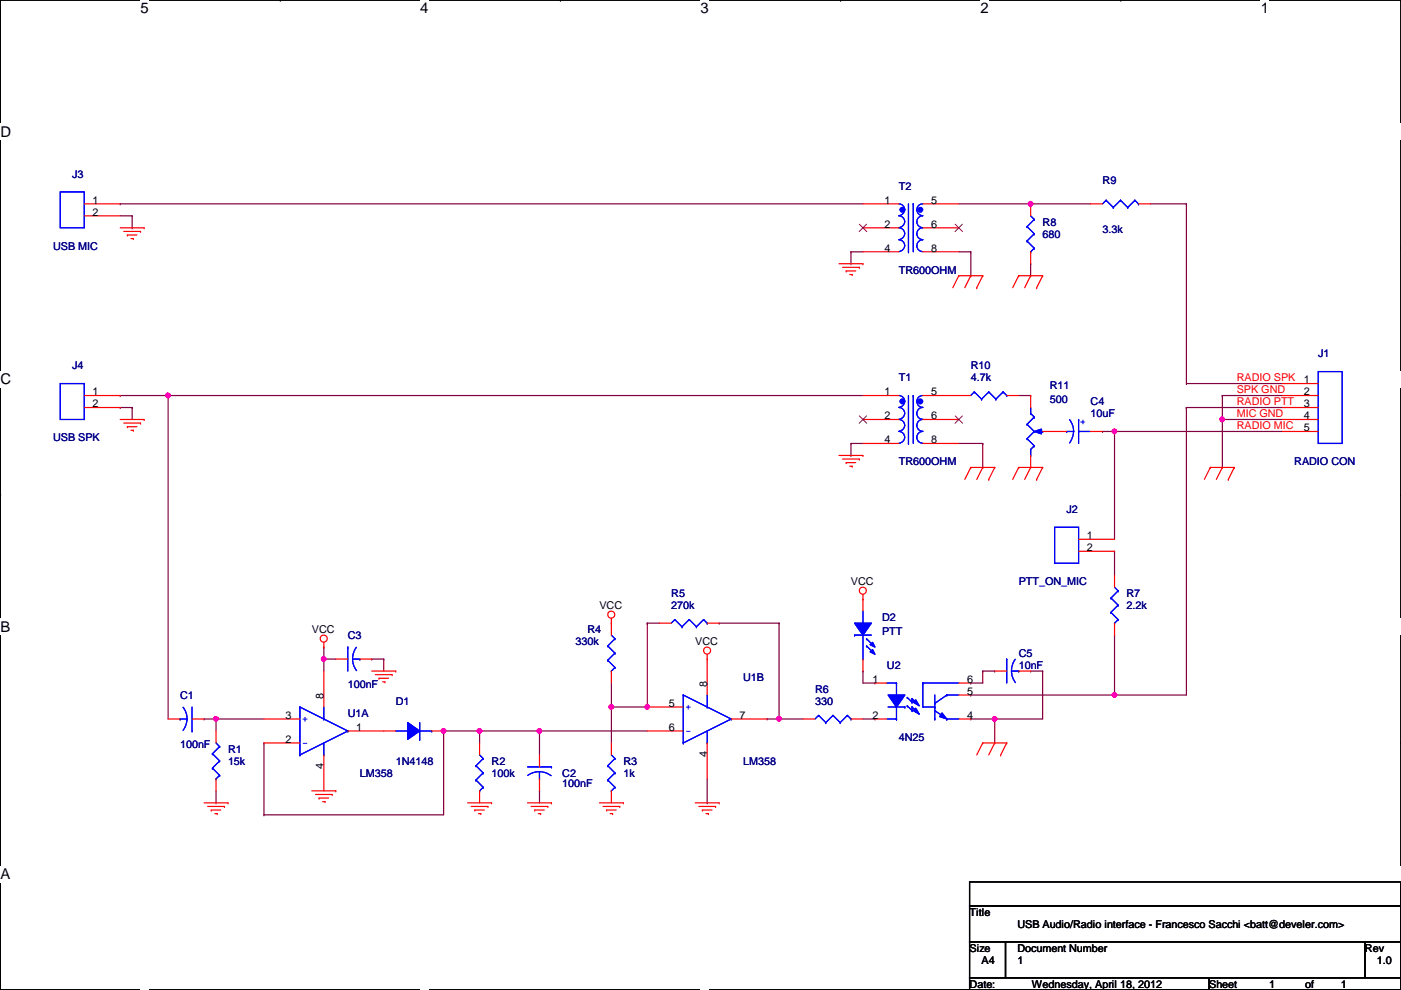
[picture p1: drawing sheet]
<svg xmlns="http://www.w3.org/2000/svg" width="297mm" height="210mm" viewBox="0 0 297 210" stroke-linecap="round" stroke-linejoin="round" font-family="sans-serif">
<path d="M.1 0h296.9v209.8h-296.9z" fill="none" stroke="#000" stroke-width=".25"/>
<g fill="#fff">
<path d="M29.8 0h1.7v3.5h-1.7z"/>
<path d="M29.8 209.8l1.7 .1z"/>
</g>
<path d="M59.4 0h.1M59.4 209.8h.1" fill="none" stroke="#000" stroke-width=".25"/>
<g fill="#fff">
<path d="M89.1 0h1.7v3.5h-1.7z"/>
<path d="M89.1 209.8l1.7 .1z"/>
</g>
<path d="M118.8 0h.1M118.8 209.8h.1" fill="none" stroke="#000" stroke-width=".25"/>
<g fill="#fff">
<path d="M148.5 0h1.7v3.5h-1.7z"/>
<path d="M148.5 209.8l1.7 .1z"/>
</g>
<path d="M178.2 0h.1M178.2 209.8h.1" fill="none" stroke="#000" stroke-width=".25"/>
<g fill="#fff">
<path d="M207.9 0h1.7v3.5h-1.7z"/>
<path d="M207.9 209.8l1.7 .1z"/>
</g>
<path d="M237.6 0h.1M237.6 209.8h.1" fill="none" stroke="#000" stroke-width=".25"/>
<g fill="#fff">
<path d="M267.3 0h1.7v3.5h-1.7z"/>
<path d="M267.3 209.8l1.7 .1z"/>
<path d="M.1 26.2h2.2v3.5h-2.2z"/>
<path d="M297 26.2l.1 3.5z"/>
<path d="M.1 78.7h2.2v3.5h-2.2z"/>
<path d="M297 78.7l.1 3.5z"/>
</g>
<path d="M.1 52.5h.1M297 52.5h.1" fill="none" stroke="#000" stroke-width=".25"/>
<g fill="#fff">
<path d="M.1 131.1h2.1v3.5h-2.1z"/>
<path d="M297 131.1l.1 3.5z"/>
</g>
<path d="M.1 104.9h.1M297 104.9h.1" fill="none" stroke="#000" stroke-width=".25"/>
<path d="M.1 104.9h.1M297 104.9h.1" fill="none" stroke="#000" stroke-width=".21"/>
<g fill="#fff">
<path d="M.1 183.6h2.1v3.5h-2.1z"/>
<path d="M297 183.6l.1 3.5z"/>
</g>
<path d="M.1 157.4h.1M297 157.4h.1" fill="none" stroke="#000" stroke-width=".25"/>
<path d="M56 157.5h.1M56 157.5v15.3M94.1 155h.1M94.1 155v17.8h-38.1M56 172.8h.1" fill="none" stroke="#800040" stroke-width=".25"/>
<circle cx="94" cy="155" r=".49" fill="#f0f"/>
<circle cx="94" cy="155" r=".49" fill="none" stroke="#f0f" stroke-width=".25"/>
<path d="M45.8 152.4h.1M45.8 152.4h10.2" fill="none" stroke="#800040" stroke-width=".25"/>
<circle cx="45.8" cy="152.4" r=".49" fill="#f0f"/>
<circle cx="45.8" cy="152.4" r=".49" fill="none" stroke="#f0f" stroke-width=".25"/>
<path d="M45.8 152.4h.1M45.8 152.4v2.6M94.1 155h.1M94.1 155h7.6M101.7 155h.1M101.7 155v2.5M114.4 155h.1M114.4 155h22.8M114.4 155v5.1" fill="none" stroke="#800040" stroke-width=".25"/>
<circle cx="114.4" cy="155" r=".49" fill="#f0f"/>
<circle cx="114.4" cy="155" r=".49" fill="none" stroke="#f0f" stroke-width=".25"/>
<path d="M129.6 149.9h.1M129.6 149.9v7.6M114.4 167.7h.1M114.4 167.7v2.5" fill="none" stroke="#800040" stroke-width=".25"/>
<circle cx="129.6" cy="149.9" r=".49" fill="#f0f"/>
<circle cx="129.6" cy="149.9" r=".49" fill="none" stroke="#f0f" stroke-width=".25"/>
<path d="M137.2 132.1h.1M137.2 132.1h2.6M137.2 132.1v17.8" fill="none" stroke="#800040" stroke-width=".25"/>
<circle cx="137.2" cy="149.9" r=".49" fill="#f0f"/>
<circle cx="137.2" cy="149.9" r=".49" fill="none" stroke="#f0f" stroke-width=".25"/>
<path d="M152.5 132.1h.1M152.5 132.1h12.7M165.2 132.1h.1M165.2 132.1v20.3" fill="none" stroke="#800040" stroke-width=".25"/>
<circle cx="165.2" cy="152.4" r=".49" fill="#f0f"/>
<circle cx="165.2" cy="152.4" r=".49" fill="none" stroke="#f0f" stroke-width=".25"/>
<path d="M68.7 139.7h.1M68.7 139.7v2.6M165.2 152.4h.1M165.2 152.4h5.1" fill="none" stroke="#800040" stroke-width=".25"/>
<circle cx="68.6" cy="139.7" r=".49" fill="#f0f"/>
<circle cx="68.6" cy="139.7" r=".49" fill="none" stroke="#f0f" stroke-width=".25"/>
<g fill="none" stroke="#800040" stroke-width=".25">
<path d="M68.7 139.7h.1M68.7 137.2h.1M68.7 139.7h2.5M68.7 137.2v2.5M78.8 139.7h.1M78.8 139.7h2.6M81.4 139.7h.1M81.4 139.7v2.6M43.3 152.4h.1M43.3 152.4h2.5M101.7 155h.1M101.7 155h12.7"/>
<path d="M162.6 152.4h.1M162.6 152.4h2.6M183 142.3h.1M183 142.3v2.5h2.5M185.5 144.8h.1"/>
</g>
<circle cx="101.7" cy="155" r=".49" fill="#f0f"/>
<circle cx="101.7" cy="155" r=".49" fill="none" stroke="#f0f" stroke-width=".25"/>
<g fill="none" stroke="#800040" stroke-width=".25">
<path d="M203.3 94h5.1M208.4 94h.1M208.4 99.1h.1M208.4 94v5.1M129.6 149.9h.1M129.6 149.9h7.6M129.6 144.8v5.1M137.2 149.9h.1M205.8 152.4h.1M205.8 152.4h5.1M210.9 152.4h.1M210.9 152.4v5.1"/>
<path d="M45.8 170.2h.1M45.8 167.7v2.5M149.9 170.2h.1M149.9 165.1v5.1"/>
</g>
<circle cx="210.9" cy="152.4" r=".49" fill="#f0f"/>
<circle cx="210.9" cy="152.4" r=".49" fill="none" stroke="#f0f" stroke-width=".25"/>
<path d="M259.2 83.9h.1M259.2 88.9h.1M259.2 83.9h12.7M259.2 83.9v5M259.2 88.9h12.7M236.3 134.7h.1M236.3 134.7v12.7" fill="none" stroke="#800040" stroke-width=".25"/>
<circle cx="259.1" cy="88.9" r=".49" fill="#f0f"/>
<circle cx="259.1" cy="88.9" r=".49" fill="none" stroke="#f0f" stroke-width=".25"/>
<path d="M236.3 91.5h.1M236.3 91.5v22.8M251.5 86.4h.1M251.5 86.4v61M251.5 86.4h20.4M259.2 88.9h.1M259.2 88.9v10.2M236.3 116.9h.1M236.3 116.9v5.1" fill="none" stroke="#800040" stroke-width=".25"/>
<circle cx="236.3" cy="91.5" r=".49" fill="#f0f"/>
<circle cx="236.3" cy="91.5" r=".49" fill="none" stroke="#f0f" stroke-width=".25"/>
<path d="M233.8 91.5h.1M233.8 91.5h38.1M236.3 91.5h.1M236.3 147.4h.1M236.3 147.4h15.2" fill="none" stroke="#800040" stroke-width=".25"/>
<circle cx="236.3" cy="147.3" r=".49" fill="#f0f"/>
<circle cx="236.3" cy="147.3" r=".49" fill="none" stroke="#f0f" stroke-width=".25"/>
<path d="M25.5 86.4h.1M25.5 86.4h2.5M28 86.4h.1M28 86.4v2.5M35.6 83.9h.1M35.6 83.9h147.4M35.6 83.9v68.5" fill="none" stroke="#800040" stroke-width=".25"/>
<circle cx="35.6" cy="83.8" r=".49" fill="#f0f"/>
<circle cx="35.6" cy="83.8" r=".49" fill="none" stroke="#f0f" stroke-width=".25"/>
<g fill="none" stroke="#800040" stroke-width=".25">
<path d="M25.5 43.2h.1M25.5 43.2h157.5M25.5 45.8h2.5M28 48.3h.1M28 45.8h.1M28 45.8v2.5M180.4 55.9h.1M180.4 53.4h.1M180.4 53.4v2.5M180.4 53.4h2.6M203.3 43.2h15.2M218.5 43.2h.1"/>
<path d="M25.5 83.9h.1M25.5 83.9h10.1M180.4 94h.1M180.4 96.6h.1M180.4 94h2.6M180.4 94v2.6"/>
</g>
<circle cx="218.5" cy="43.2" r=".49" fill="#f0f"/>
<circle cx="218.5" cy="43.2" r=".49" fill="none" stroke="#f0f" stroke-width=".25"/>
<g fill="none" stroke="#800040" stroke-width=".25">
<path d="M203.3 53.4h2.5M205.8 58.5h.1M205.8 53.4h.1M205.8 53.4v5.1M218.5 43.2h.1M218.5 55.9h.1M218.5 43.2h12.7M218.5 55.9v2.6M243.9 43.2h7.6M251.5 43.2h.1M251.5 43.2v38.1M216 83.9h2.5"/>
<path d="M218.5 83.9h.1M251.5 81.3h.1M251.5 81.3h20.4M183 152.4h2.5M185.5 152.4h.1M205.8 147.4h.1M205.8 144.8h.1M205.8 147.4h30.5M208.4 142.3h.1M208.4 142.3h2.5M208.4 142.3v2.5h-2.6M210.9 152.4h.1"/>
<path d="M210.9 142.3h.1M218.5 142.3h.1M218.5 142.3h2.6M221.1 142.3h.1M221.1 142.3v10.1h-10.2"/>
</g>
<g fill="none" stroke="#f00" stroke-width=".25">
<path d="M25.5 48.3h5.1M26.2 49.1h3.6M27 49.8h.1M27 49.8h2M27.8 50.6h.5M28.3 50.6h.1M29.8 49.1h.1M30.6 48.3h.1M177.9 55.9h5.1M178.6 56.7h3.6M179.4 57.4h.1M179.4 57.4h2"/>
<path d="M180.2 58.2h.5M180.7 58.2h.1M182.2 56.7h.1M183 55.9h.1M203.3 58.5h.1M203.3 58.5h5.1M203.3 58.5l-1.3 2.5M205.8 58.5h.1M205.8 58.5l-1.2 2.5M208.4 58.5h.1M208.4 58.5l-1.3 2.5M216 58.5h.1"/>
<path d="M216 58.5l-1.3 2.5M216 58.5h5.1M218.5 58.5h.1M218.5 58.5l-1.2 2.5M218.5 43.2v2.6M218.5 53.4v2.5M221.1 58.5h.1M221.1 58.5l-1.3 2.5M207.1 61h.1M219.8 61h.1M25.5 88.9h5.1M26.2 89.7h3.6"/>
<path d="M27 90.5h.1M27 90.5h2M27.8 91.2h.5M28.3 91.2h.1M29.8 89.7h.1M30.6 88.9h.1M177.9 96.6h5.1M178.6 97.3h3.6M179.4 98.1h.1M179.4 98.1h2M180.2 98.8h.5M180.7 98.8h.1"/>
<path d="M182.2 97.3h.1M183 96.6h.1M205.8 99.1h.1M205.8 99.1l-1.2 2.5M205.8 99.1h5.1M208.4 99.1h.1M208.4 99.1l-1.3 2.5M210.9 99.1h.1M210.9 99.1l-1.3 2.5M216 99.1h.1M216 99.1h5.1M216 99.1l-1.3 2.5"/>
<path d="M218.5 99.1h.1M218.5 99.1l-1.2 2.5M221.1 99.1h.1M221.1 99.1l-1.3 2.5M256.6 99.1h.1M256.6 99.1h5.1M256.6 99.1l-1.2 2.5M259.2 99.1h.1M259.2 99.1l-1.3 2.5M261.7 99.1h.1M261.7 99.1l-1.3 2.5M271.9 88.9h7.6"/>
<path d="M271.9 81.3h7.6M271.9 83.9h7.6M271.9 86.4h7.6M271.9 91.5h7.6M209.6 101.6h.1M219.8 101.6h.1M260.4 101.6h.1M68.7 137.2h.1M68.7 136.2v1M129.6 132.1h.1M129.6 131.1v1M149.9 139.7h.1"/>
<path d="M149.9 138.7v1M183 127h.1M183 126v1M78.8 142.3h5.1M79.6 143h3.5M80.3 143.8h.1M80.3 143.8h2.1M81.1 144.6h.5M81.6 144.6h.1M83.1 143h.1M83.9 142.3h.1M208.4 157.5h.1"/>
<path d="M208.4 157.5l-1.3 2.6M208.4 157.5h5M210.9 157.5h.1M210.9 157.5l-1.3 2.6M213.4 157.5h.1M213.4 157.5l-1.2 2.6M43.3 170.2h5M44 171h3.6M44.8 171.7h.1M44.8 171.7h2M45.5 172.5h.6M46.1 172.5h.1"/>
<path d="M47.6 171h.1M48.3 170.2h.1M66.1 167.7h5.1M66.9 168.4h3.5M67.6 169.2h.1M67.6 169.2h2.1M68.4 170h.5M68.9 170h.1M70.4 168.4h.1M71.2 167.7h.1M99.1 170.2h5.1M99.9 171h3.6"/>
<path d="M100.7 171.7h.1M100.7 171.7h2M101.4 172.5h.5M101.9 172.5h.1M103.5 171h.1M104.2 170.2h.1M111.8 170.2h5.1M112.6 171h3.6M113.4 171.7h.1M113.4 171.7h2M114.1 172.5h.5M114.6 172.5h.1"/>
<path d="M116.2 171h.1M116.9 170.2h.1M127.1 170.2h5.1M127.8 171h3.6M128.6 171.7h.1M128.6 171.7h2M129.4 172.5h.5M129.9 172.5h.1M131.4 171h.1M132.2 170.2h.1M147.4 170.2h5.1M148.2 171h3.5"/>
<path d="M148.9 171.7h.1M148.9 171.7h2.1M149.7 172.5h.5M150.2 172.5h.1M151.7 171h.1M152.5 170.2h.1M212.2 160.1h.1"/>
<circle cx="68.6" cy="135.4" r=".75"/>
<circle cx="129.6" cy="130.3" r=".75"/>
<circle cx="149.9" cy="137.9" r=".75"/>
<circle cx="182.9" cy="125.2" r=".75"/>
</g>
<path d="M205.6 187h91.4v5.1h-91.4zM205.6 192.1h91.4v7.6h-91.4zM205.6 199.7h7.6v7.6h-7.6zM213.2 199.7h76.2v7.6h-76.2zM289.4 199.7h7.6v7.6h-7.6zM205.6 207.3h50.8v2.5h-50.8zM256.4 207.3h40.6v2.5h-40.6z" fill="none" stroke="#000" stroke-width=".25"/>
<g fill="none" stroke="#00f" stroke-width=".25">
<path d="M217.8 48h.1M217.8 51.1h.1M217.8 48l1.5 1.6M217.8 51.1l1.5 1.5M218.5 53.4h.1M218.5 45.8l.8 .7M219.3 46.5h.1M219.3 49.6h.1M219.3 52.6h.1M219.3 46.5l-1.5 1.5M219.3 49.6l-1.5 1.5M219.3 52.6l-.8 .8"/>
<path d="M279.5 78.8h5.1v15.2h-5.1z"/>
</g>
<path d="M219.3 91.5l1.5-.5v1z" fill="#00f"/>
<g fill="none" stroke="#00f" stroke-width=".25">
<path d="M217.8 90h.1M217.8 93h.1M217.8 90l1.5 1.5M217.8 93l1.5 1.5M218.5 87.7h.1M218.5 95.3h.1M218.5 96.6h.1M218.5 86.4v1.3M218.5 95.3v1.3M218.5 87.7l.8 .7M219.3 91.5l1.5-.5v1zM219.3 88.4h.1"/>
<path d="M219.3 91.5h.1M219.3 94.5h.1M219.3 88.4l-1.5 1.6M219.3 91.5l-1.5 1.5M219.3 94.5l-.8 .8M220.6 91.5h.5M221.1 91.5h.1"/>
</g>
<path d="M219.3 91.5l1.5-.5v1z" fill="#00f"/>
<g fill="none" stroke="#00f" stroke-width=".25">
<path d="M190.6 83.9a1.25 1.25 0 0 1 1.2 1.2 1.25 1.25 0 0 1-1.2 1.3M190.6 86.4a1.25 1.25 0 0 1 1.2 1.3 1.25 1.25 0 0 1-1.2 1.2M190.6 88.9a1.25 1.25 0 0 1 1.2 1.3 1.25 1.25 0 0 1-1.2 1.2M190.6 91.5a1.25 1.25 0 0 1 1.2 1.2 1.25 1.25 0 0 1-1.2 1.3M192.6 94h.1M192.6 83.9v10.1M193.6 83.9h.1M193.6 83.9v10.1M195.7 83.9a1.25 1.25 0 0 0-1.3 1.2 1.25 1.25 0 0 0 1.3 1.3M195.7 86.4a1.25 1.25 0 0 0-1.3 1.3 1.25 1.25 0 0 0 1.3 1.2M195.7 88.9a1.25 1.25 0 0 0-1.3 1.3 1.25 1.25 0 0 0 1.3 1.2M195.7 91.5a1.25 1.25 0 0 0-1.3 1.2 1.25 1.25 0 0 0 1.3 1.3"/>
<path d="M217.8 90h.1M217.8 93h.1M217.8 90l1.5 1.5M217.8 93l1.5 1.5M218.5 87.7h.1M218.5 95.3h.1M218.5 96.6h.1M218.5 86.4v1.3M218.5 95.3v1.3M218.5 87.7l.8 .7M219.3 91.5l1.5-.5v1zM219.3 88.4h.1"/>
<path d="M219.3 91.5h.1M219.3 94.5h.1M219.3 88.4l-1.5 1.6M219.3 91.5l-1.5 1.5M219.3 94.5l-.8 .8M220.6 91.5h.5M221.1 91.5h.1M100.9 162.3h.1M100.9 165.4h.1M100.9 162.3l1.5 1.6M100.9 165.4l1.5 1.5M101.7 167.7h.1"/>
<path d="M101.7 160.1l.7 .7M102.4 160.8h.1M102.4 163.9h.1M102.4 166.9h.1M102.4 160.8l-1.5 1.5M102.4 163.9l-1.5 1.5M102.4 166.9l-.7 .8"/>
</g>
<path d="M218.5 83.9v2.5M218.5 96.6v2.5M221.1 91.5h2.5M101.7 157.5v2.6M101.7 167.7v2.5" fill="none" stroke="#f00" stroke-width=".25"/>
<circle cx="191.3" cy="85.1" r=".49" fill="#00f"/>
<circle cx="191.3" cy="85.1" r=".49" fill="none" stroke="#00f" stroke-width=".25"/>
<circle cx="195.1" cy="85.1" r=".49" fill="#00f"/>
<g fill="none" stroke="#00f" stroke-width=".25">
<path d="M190.6 83.9a1.25 1.25 0 0 1 1.2 1.2 1.25 1.25 0 0 1-1.2 1.3M190.6 86.4a1.25 1.25 0 0 1 1.2 1.3 1.25 1.25 0 0 1-1.2 1.2M190.6 88.9a1.25 1.25 0 0 1 1.2 1.3 1.25 1.25 0 0 1-1.2 1.2M190.6 91.5a1.25 1.25 0 0 1 1.2 1.2 1.25 1.25 0 0 1-1.2 1.3M192.6 94h.1M192.6 83.9v10.1M193.6 83.9h.1M193.6 83.9v10.1M195.7 83.9a1.25 1.25 0 0 0-1.3 1.2 1.25 1.25 0 0 0 1.3 1.3M195.7 86.4a1.25 1.25 0 0 0-1.3 1.3 1.25 1.25 0 0 0 1.3 1.2M195.7 88.9a1.25 1.25 0 0 0-1.3 1.3 1.25 1.25 0 0 0 1.3 1.2M195.7 91.5a1.25 1.25 0 0 0-1.3 1.2 1.25 1.25 0 0 0 1.3 1.3"/>
<circle cx="195.1" cy="85.1" r=".49"/>
</g>
<circle cx="191.3" cy="85.1" r=".49" fill="#00f"/>
<circle cx="191.3" cy="85.1" r=".49" fill="none" stroke="#00f" stroke-width=".25"/>
<circle cx="195.1" cy="85.1" r=".49" fill="#00f"/>
<g fill="none" stroke="#00f" stroke-width=".25">
<path d="M12.8 40.7h5.1v7.6h-5.1zM190.6 43.2a1.25 1.25 0 0 1 1.2 1.3 1.25 1.25 0 0 1-1.2 1.2 1.27 1.27 0 0 1 1.2 1.3 1.27 1.27 0 0 1-1.2 1.3M190.6 48.3a1.25 1.25 0 0 1 1.2 1.3 1.25 1.25 0 0 1-1.2 1.2M190.6 50.8a1.25 1.25 0 0 1 1.2 1.3 1.25 1.25 0 0 1-1.2 1.2M192.6 53.4h.1M192.6 43.2v10.2M193.6 43.2h.1M193.6 43.2v10.2M195.7 43.2a1.25 1.25 0 0 0-1.3 1.3 1.25 1.25 0 0 0 1.3 1.2 1.27 1.27 0 0 0-1.3 1.3 1.27 1.27 0 0 0 1.3 1.3M195.7 48.3a1.25 1.25 0 0 0-1.3 1.3 1.25 1.25 0 0 0 1.3 1.2M195.7 50.8a1.25 1.25 0 0 0-1.3 1.3 1.25 1.25 0 0 0 1.3 1.2M234.5 42.5h.1"/>
<path d="M234.5 42.5l-.7 .7M234.5 42.5l1.5 1.5M236 44h.1M237.6 42.5h.1M237.6 42.5l-1.6 1.5M237.6 42.5l1.5 1.5M239.1 44h.1M240.6 42.5h.1M240.6 42.5l-1.5 1.5M240.6 42.5l.8 .7M241.4 43.2h.1M143.1 131.4h.1"/>
<path d="M143.1 131.4l-.8 .7M143.1 131.4l1.5 1.5M144.6 132.9h.1M146.1 131.4h.1M146.1 131.4l-1.5 1.5M146.1 131.4l1.6 1.5M147.7 132.9h.1M149.2 131.4h.1M149.2 131.4l-1.5 1.5M149.2 131.4l.7 .7M149.9 132.1h.1M213.4 139.7h.1"/>
<path d="M213.4 139.7v5.1M215.3 139.8l-.6 .9-.2 1.6M144.9 157.5h.1M144.9 147.4h.1M144.9 147.4l10.1 5M144.9 147.4v10.1M149.9 149.9h.1M149.9 157.5h.1M149.9 147.4v2.5M149.9 155v2.5M155 152.4h.1M155 152.4l-10.1 5.1"/>
<path d="M173.6 151.7h.1M173.6 151.7l-.8 .7M173.6 151.7l1.5 1.5M175.1 153.2h.1M176.6 151.7h.1M176.6 151.7l-1.5 1.5M176.6 151.7l1.5 1.5M178.1 153.2h.1M179.7 151.7h.1M179.7 151.7l-1.6 1.5M179.7 151.7l.7 .7M180.4 152.4h.1"/>
<path d="M214.5 142.3l.1 1 .7 1.4M214.5 142.3h1.5M216 142.3h.1M111.8 162.6h5.1M114.4 165.1h.1M114.4 163.6l1 .2 1.4 .7M114.4 163.6l-1.6 .3-.9 .5M114.4 163.6v1.5M116.9 162.6h.1M128.9 162.3h.1M128.9 165.4h.1M128.9 162.3l1.5 1.6"/>
<path d="M128.9 165.4l1.5 1.5M129.6 167.7h.1M129.6 160.1l.8 .7M130.4 160.8h.1M130.4 163.9h.1M130.4 166.9h.1M130.4 160.8l-1.5 1.5M130.4 163.9l-1.5 1.5M130.4 166.9l-.8 .8"/>
<circle cx="195.1" cy="85.1" r=".49"/>
</g>
<g fill="none" stroke="#f00" stroke-width=".25">
<path d="M17.9 43.2h7.6M17.9 45.8h7.6M231.2 43.2h2.6M241.4 43.2h2.5M183 83.9h7.6M183 88.9h7.6M183 94h7.6M195.7 83.9h7.6M195.7 88.9h7.6M195.7 94h7.6M139.8 132.1h2.5M149.9 132.1h2.6"/>
<path d="M149.9 139.7v7.7M129.6 157.5v2.6M137.2 149.9h7.7M137.2 155h7.7M149.9 157.5v7.6M155 152.4h7.6M170.3 152.4h2.5M180.4 152.4h2.6M210.9 142.3h2.5M216 142.3h2.5M114.4 160.1v2.5M114.4 165.1v2.6"/>
<path d="M129.6 167.7v2.5"/>
</g>
<path d="M182.2 88.2l1.6 1.5M183.7 88.2l-1.5 1.5M202.5 88.2l1.6 1.5M204 88.2l-1.5 1.5" fill="none" stroke="#804000" stroke-width=".21"/>
<circle cx="191.3" cy="44.5" r=".49" fill="#00f"/>
<circle cx="191.3" cy="44.5" r=".49" fill="none" stroke="#00f" stroke-width=".25"/>
<circle cx="195.1" cy="44.5" r=".49" fill="#00f"/>
<g fill="none" stroke="#00f" stroke-width=".25">
<path d="M190.6 43.2a1.25 1.25 0 0 1 1.2 1.3 1.25 1.25 0 0 1-1.2 1.2 1.27 1.27 0 0 1 1.2 1.3 1.27 1.27 0 0 1-1.2 1.3M190.6 48.3a1.25 1.25 0 0 1 1.2 1.3 1.25 1.25 0 0 1-1.2 1.2M190.6 50.8a1.25 1.25 0 0 1 1.2 1.3 1.25 1.25 0 0 1-1.2 1.2M192.6 53.4h.1M192.6 43.2v10.2M193.6 43.2h.1M193.6 43.2v10.2M195.7 43.2a1.25 1.25 0 0 0-1.3 1.3 1.25 1.25 0 0 0 1.3 1.2 1.27 1.27 0 0 0-1.3 1.3 1.27 1.27 0 0 0 1.3 1.3M195.7 48.3a1.25 1.25 0 0 0-1.3 1.3 1.25 1.25 0 0 0 1.3 1.2M195.7 50.8a1.25 1.25 0 0 0-1.3 1.3 1.25 1.25 0 0 0 1.3 1.2"/>
<circle cx="195.1" cy="44.5" r=".49"/>
</g>
<circle cx="191.3" cy="44.5" r=".49" fill="#00f"/>
<circle cx="191.3" cy="44.5" r=".49" fill="none" stroke="#00f" stroke-width=".25"/>
<circle cx="195.1" cy="44.5" r=".49" fill="#00f"/>
<g fill="none" stroke="#00f" stroke-width=".25">
<path d="M223.6 111.8h5.1v7.6h-5.1zM73.7 137.2h.1M73.7 137.2v5.1M74.8 139.7l.1 1.1 .7 1.4M74.8 139.7h1.5M75.6 137.2l-.6 1-.2 1.5M76.3 139.7h.1M38.2 152.4h.1M38.2 152.4h1.5M38.8 149.9l.7 1.5 .2 1-.2 1.1-.7 1.4M40.7 155h.1M40.7 149.9v5.1"/>
<path d="M45 159.8h.1M45 159.8l1.6 1.5M45.8 157.5l.8 .8M46.6 158.3h.1M46.6 158.3l-1.6 1.5M63.6 149.9h.1M63.6 149.9l10.1 5.1M63.6 149.9v10.2M68.7 152.4h.1M68.7 149.9v2.5M68.7 157.5v2.6M73.7 155h.1"/>
<path d="M73.7 155l-10.1 5.1M83.9 155h2.5M86.4 155h.1M89 156.8h.1M89 153.2v3.6M89 155h2.5M91.5 155h.1M45 162.9h.1M45 162.9l1.6 1.5M45.8 165.1h.1M46.6 161.3h.1M46.6 164.4h.1"/>
<path d="M46.6 161.3l-1.6 1.6M46.6 164.4l-.8 .7M63.6 160.1h.1M68.7 160.1h.1"/>
<circle cx="195.1" cy="44.5" r=".49"/>
</g>
<g fill="none" stroke="#f00" stroke-width=".25">
<path d="M183 43.2h7.6M183 48.3h7.6M183 53.4h7.6M195.7 43.2h7.6M195.7 48.3h7.6M195.7 53.4h7.6M228.7 114.3h7.6M228.7 116.9h7.6M71.2 139.7h2.5M76.3 139.7h2.5M35.6 152.4h2.6M40.7 152.4h2.6"/>
<path d="M45.8 155v2.5M56 152.4h7.6M56 157.5h7.6M68.7 142.3v7.6M73.7 155h7.7M45.8 165.1v2.6M68.7 160.1v7.6"/>
</g>
<path d="M182.2 47.5l1.6 1.6M183.7 47.5l-1.5 1.6M202.5 47.5l1.6 1.6M204 47.5l-1.5 1.6" fill="none" stroke="#804000" stroke-width=".21"/>
<path d="M86.4 153.2l2.6 1.8-2.6 1.8z" fill-rule="evenodd" fill="#00f"/>
<path d="M83.9 155h2.5M86.4 153.2l2.6 1.8-2.6 1.8zM86.4 155h.1M89 156.8h.1M89 153.2v3.6M89 155h2.5M91.5 155h.1" fill="none" stroke="#00f" stroke-width=".25"/>
<path d="M86.4 153.2l2.6 1.8-2.6 1.8z" fill-rule="evenodd" fill="#00f"/>
<g fill="none" stroke="#00f" stroke-width=".25">
<path d="M181.2 134.7h.1M181.2 134.7h3.5M183 132.1h.1M183 139.7h.1M183 129.6v2.5M183 134.7v5M235.5 126.8h.1M235.5 129.8h.1M235.5 126.8l1.6 1.5M235.5 129.8l1.6 1.6M236.3 132.1h.1M236.3 124.5l.8 .8"/>
<path d="M237.1 125.3h.1M237.1 128.3h.1M237.1 131.4h.1M237.1 125.3l-1.6 1.5M237.1 128.3l-1.6 1.5M237.1 131.4l-.8 .7M86.4 153.2l2.6 1.8-2.6 1.8z"/>
</g>
<path d="M236.3 122v2.5M236.3 132.1v2.6M81.4 155h2.5M91.5 155h2.6" fill="none" stroke="#f00" stroke-width=".25"/>
<path d="M181.2 132.1h3.5l-1.7 2.6z" fill-rule="evenodd" fill="#00f"/>
<path d="M181.2 132.1h3.5l-1.7 2.6z" fill="none" stroke="#00f" stroke-width=".25"/>
<path d="M185 137.7l.5 1-1-.5z" fill-rule="evenodd" fill="#00f"/>
<path d="M185 137.7l.5 1-1-.5z" fill="none" stroke="#00f" stroke-width=".25"/>
<path d="M185 136.2l.5 1-1-.5z" fill-rule="evenodd" fill="#00f"/>
<path d="M181.2 134.7h.1M181.2 134.7h3.5M183 132.1h.1M183 139.7h.1M183 129.6v2.5M183 134.7v5M183.7 135.4h.1M183.7 136.9h.1M183.7 135.4l1.5 1.5M183.7 136.9l1.5 1.6M185 136.2l.5 1-1-.5z" fill="none" stroke="#00f" stroke-width=".25"/>
<path d="M181.2 132.1h3.5l-1.7 2.6z" fill-rule="evenodd" fill="#00f"/>
<path d="M181.2 132.1h3.5l-1.7 2.6z" fill="none" stroke="#00f" stroke-width=".25"/>
<path d="M185 137.7l.5 1-1-.5z" fill-rule="evenodd" fill="#00f"/>
<path d="M185 137.7l.5 1-1-.5z" fill="none" stroke="#00f" stroke-width=".25"/>
<path d="M185 136.2l.5 1-1-.5z" fill-rule="evenodd" fill="#00f"/>
<g fill="none" stroke="#00f" stroke-width=".25">
<path d="M12.8 81.3h5.1v7.6h-5.1zM206.6 83.1h.1M206.6 83.1l-.8 .8M206.6 83.1l1.5 1.5M208.1 84.6h.1M209.6 83.1h.1M209.6 83.1l-1.5 1.5M209.6 83.1l1.6 1.5M211.2 84.6h.1M212.7 83.1h.1M212.7 83.1l-1.5 1.5M212.7 83.1l.7 .8"/>
<path d="M213.4 83.9h.1M226.1 91.5h.1M226.1 91.5h1.6M226.8 89l.7 1.4 .1 1-.1 1.1-.7 1.4M228.7 88.9h.1M228.7 91.5h.1M228.7 91.5h2.5M228.7 88.9v5.1M128.9 136.9h.1M128.9 140h.1M128.9 136.9l1.5 1.6M128.9 140l1.5 1.5"/>
<path d="M129.6 134.7l.8 .7M130.4 135.4h.1M130.4 138.5h.1M130.4 135.4l-1.5 1.5M130.4 138.5l-1.5 1.5M183.7 135.4h.1M183.7 136.9h.1M183.7 135.4l1.5 1.5M183.7 136.9l1.5 1.6M185 136.2l.5 1-1-.5zM129.6 142.3h.1M130.4 141.5h.1"/>
<path d="M130.4 141.5l-.8 .8"/>
</g>
<path d="M17.9 83.9h7.6M17.9 86.4h7.6M203.3 83.9h2.5M213.4 83.9h2.6M223.6 91.5h2.5M231.2 91.5h2.6M129.6 132.1v2.6M183 127v2.6M183 139.7v2.6M129.6 142.3v2.5" fill="none" stroke="#f00" stroke-width=".25"/>
<path d="M188.3 147.4h3.6l-1.8 2.5z" fill="#00f"/>
<g fill="none" stroke="#00f" stroke-width=".25">
<path d="M188 144.8h2.1M188 152.4h2.1M188.3 147.4h3.6l-1.8 2.5zM188.3 149.9h3.6M190.1 144.8h.1M190.1 147.4h.1M190.1 152.4h.1M190.1 144.8v2.6M190.1 149.9v2.5M191.9 149.9h.1M192.4 149.6h.1M192.4 147.9h.1"/>
<path d="M192.4 149.6l1 1.1M192.4 147.9l1 1M193.4 150.7h.1M193.4 149.9h.1M193.4 148.9h.1M193.4 148.1h.1M193.4 148.1v.8M193.4 149.9v.8M193.4 149.9l1 1M193.4 148.1l1 1M195.7 144.8h.1M195.7 144.8h7.6"/>
<path d="M195.7 144.8v5.1h2.5M198.2 152.4h.1M198.2 149.1h.1M198.2 149.9h.1M198.2 147.4v5M198.2 150.7l2.5 1.7M200.7 152.4h.1M200.7 147.4h.1M200.7 152.4h2.6M200.7 147.4l-2.5 1.7M200.7 147.4h2.6"/>
</g>
<path d="M193.6 150.7l.5-.5 .8 1.2z" fill="#00f"/>
<path d="M193.6 150.7l.5-.5 .8 1.2z" fill="none" stroke="#00f" stroke-width=".25"/>
<path d="M194.1 148.4l.8 1.2-1.3-.7z" fill="#00f"/>
<path d="M194.1 148.4l.8 1.2-1.3-.7z" fill="none" stroke="#00f" stroke-width=".25"/>
<path d="M199.7 151.2l1 1.2-1.5-.5z" fill="#00f"/>
<path d="M199.7 151.2l1 1.2-1.5-.5z" fill="none" stroke="#00f" stroke-width=".25"/>
<path d="M188.3 147.4h3.6l-1.8 2.5z" fill="#00f"/>
<g fill="none" stroke="#00f" stroke-width=".25">
<path d="M188 144.8h2.1M188 152.4h2.1M188.3 147.4h3.6l-1.8 2.5zM188.3 149.9h3.6M190.1 144.8h.1M190.1 147.4h.1M190.1 152.4h.1M190.1 144.8v2.6M190.1 149.9v2.5M191.9 149.9h.1M192.4 149.6h.1M192.4 147.9h.1"/>
<path d="M192.4 149.6l1 1.1M192.4 147.9l1 1M193.4 150.7h.1M193.4 149.9h.1M193.4 148.9h.1M193.4 148.1h.1M193.4 148.1v.8M193.4 149.9v.8M193.4 149.9l1 1M193.4 148.1l1 1M195.7 144.8h.1M195.7 144.8h7.6"/>
<path d="M195.7 144.8v5.1h2.5M198.2 152.4h.1M198.2 149.1h.1M198.2 149.9h.1M198.2 147.4v5M198.2 150.7l2.5 1.7M200.7 152.4h.1M200.7 147.4h.1M200.7 152.4h2.6M200.7 147.4l-2.5 1.7M200.7 147.4h2.6"/>
</g>
<path d="M193.6 150.7l.5-.5 .8 1.2z" fill="#00f"/>
<path d="M193.6 150.7l.5-.5 .8 1.2z" fill="none" stroke="#00f" stroke-width=".25"/>
<path d="M194.1 148.4l.8 1.2-1.3-.7z" fill="#00f"/>
<path d="M194.1 148.4l.8 1.2-1.3-.7z" fill="none" stroke="#00f" stroke-width=".25"/>
<path d="M199.7 151.2l1 1.2-1.5-.5z" fill="#00f"/>
<path d="M199.7 151.2l1 1.2-1.5-.5z" fill="none" stroke="#00f" stroke-width=".25"/>
<path d="M185.5 144.8h2.5M185.5 152.4h2.5M203.3 144.8h2.5M203.3 152.4h2.5M203.3 147.4h2.5" fill="none" stroke="#f00" stroke-width=".25"/>
<circle cx="94" cy="155" r=".49" fill="#f0f"/>
<circle cx="94" cy="155" r=".49" fill="none" stroke="#f0f" stroke-width=".25"/>
<circle cx="45.8" cy="152.4" r=".49" fill="#f0f"/>
<circle cx="45.8" cy="152.4" r=".49" fill="none" stroke="#f0f" stroke-width=".25"/>
<circle cx="114.4" cy="155" r=".49" fill="#f0f"/>
<circle cx="114.4" cy="155" r=".49" fill="none" stroke="#f0f" stroke-width=".25"/>
<circle cx="129.6" cy="149.9" r=".49" fill="#f0f"/>
<circle cx="129.6" cy="149.9" r=".49" fill="none" stroke="#f0f" stroke-width=".25"/>
<circle cx="137.2" cy="149.9" r=".49" fill="#f0f"/>
<circle cx="137.2" cy="149.9" r=".49" fill="none" stroke="#f0f" stroke-width=".25"/>
<circle cx="165.2" cy="152.4" r=".49" fill="#f0f"/>
<circle cx="165.2" cy="152.4" r=".49" fill="none" stroke="#f0f" stroke-width=".25"/>
<circle cx="68.6" cy="139.7" r=".49" fill="#f0f"/>
<circle cx="68.6" cy="139.7" r=".49" fill="none" stroke="#f0f" stroke-width=".25"/>
<circle cx="101.7" cy="155" r=".49" fill="#f0f"/>
<circle cx="101.7" cy="155" r=".49" fill="none" stroke="#f0f" stroke-width=".25"/>
<circle cx="210.9" cy="152.4" r=".49" fill="#f0f"/>
<circle cx="210.9" cy="152.4" r=".49" fill="none" stroke="#f0f" stroke-width=".25"/>
<circle cx="259.1" cy="88.9" r=".49" fill="#f0f"/>
<circle cx="259.1" cy="88.9" r=".49" fill="none" stroke="#f0f" stroke-width=".25"/>
<circle cx="236.3" cy="91.5" r=".49" fill="#f0f"/>
<circle cx="236.3" cy="91.5" r=".49" fill="none" stroke="#f0f" stroke-width=".25"/>
<circle cx="236.3" cy="147.3" r=".49" fill="#f0f"/>
<circle cx="236.3" cy="147.3" r=".49" fill="none" stroke="#f0f" stroke-width=".25"/>
<circle cx="35.6" cy="83.8" r=".49" fill="#f0f"/>
<circle cx="35.6" cy="83.8" r=".49" fill="none" stroke="#f0f" stroke-width=".25"/>
<circle cx="218.5" cy="43.2" r=".49" fill="#f0f"/>
<circle cx="218.5" cy="43.2" r=".49" fill="none" stroke="#f0f" stroke-width=".25"/>
<g font-size="3.1">
<text x="29.8" y="2.8">5</text>
<text x="89.1" y="2.8">4</text>
<text x="148.5" y="2.8">3</text>
<text x="207.9" y="2.8">2</text>
<text x="267.3" y="2.8">1</text>
<text x=".1" y="29">D</text>
<text x=".1" y="81.5">C</text>
<text x=".1" y="133.9">B</text>
<text x=".1" y="186.4">A</text>
</g>
<g font-size="2.3" fill="#000080">
<text x="15.3" y="37.7">J3</text>
<text x="190.6" y="40.2">T2</text>
<text x="233.8" y="38.9">R9</text>
<text x="221.1" y="47.8">R8</text>
<text x="11.3" y="52.9">USB MIC</text>
<text x="221.1" y="50.4">680</text>
<text x="233.8" y="49.4">3.3k</text>
<text x="190.6" y="58">TR600OHM</text>
<text x="279.5" y="75.8">J1</text>
<text x="15.3" y="78.3">J4</text>
<text x="190.6" y="80.9">T1</text>
<text x="205.8" y="78.3">R10</text>
<text x="205.8" y="80.9">4.7k</text>
<text x="222.6" y="82.4">R11</text>
<text x="222.6" y="85.4">500</text>
<text x="231.2" y="85.9">C4</text>
<text x="231.2" y="88.5">10uF</text>
<text x="11.3" y="93.6">USB SPK</text>
<text x="190.6" y="98.6">TR600OHM</text>
<text x="274.4" y="98.6">RADIO CON</text>
<text x="226.1" y="108.8">J2</text>
<text x="216" y="124">PTT_ON_MIC</text>
<text x="142.3" y="126.6">R5</text>
<text x="142.3" y="129.1">270k</text>
<text x="187" y="131.7">D2</text>
<text x="238.8" y="126.6">R7</text>
<text x="238.8" y="129.1">2.2k</text>
<text x="73.7" y="135.5">C3</text>
<text x="122" y="136.7">330k</text>
<text x="124.5" y="134.2">R4</text>
<text x="187" y="134.7">PTT</text>
<text x="188" y="141.8">U2</text>
<text x="216" y="139.3">C5</text>
<text x="216" y="141.8">10nF</text>
<text x="38.2" y="148.2">C1</text>
<text x="73.7" y="145.9">100nF</text>
<text x="83.9" y="149.4">D1</text>
<text x="157.6" y="144.4">U1B</text>
<text x="172.8" y="146.9">R6</text>
<text x="172.8" y="149.4">330</text>
<text x="73.7" y="152">U1A</text>
<text x="38.2" y="158.6">100nF</text>
<text x="48.3" y="159.6">R1</text>
<text x="190.6" y="157.1">4N25</text>
<text x="48.3" y="162.1">15k</text>
<text x="76.3" y="164.7">LM358</text>
<text x="83.9" y="162.1">1N4148</text>
<text x="104.2" y="162.1">R2</text>
<text x="104.2" y="164.7">100k</text>
<text x="119.2" y="164.7">C2</text>
<text x="119.2" y="167">100nF</text>
<text x="132.2" y="162.1">R3</text>
<text x="132.2" y="164.7">1k</text>
<text x="157.6" y="162.1">LM358</text>
</g>
<g font-size="2.3">
<text x="19.6" y="43.2">1</text>
<text x="19.6" y="45.7">2</text>
<text x="187.5" y="43.2">1</text>
<text x="197.4" y="43.2">5</text>
<text x="187.5" y="53.3">4</text>
<text x="187.5" y="48.3">2</text>
<text x="197.4" y="48.3">6</text>
<text x="197.4" y="53.3">8</text>
<text x="19.6" y="83.8">1</text>
<text x="187.5" y="83.8">1</text>
<text x="197.4" y="83.8">5</text>
<text x="276.4" y="81.3">1</text>
<text x="276.4" y="83.8">2</text>
<text x="19.6" y="86.4">2</text>
<text x="187.5" y="88.9">2</text>
<text x="197.4" y="88.9">6</text>
<text x="276.4" y="86.4">3</text>
<text x="276.4" y="88.9">4</text>
<text x="187.5" y="94">4</text>
<text x="197.4" y="94">8</text>
<text x="276.4" y="91.4">5</text>
<text x="230.5" y="114.3">1</text>
<text x="230.5" y="116.8">2</text>
<text x="180.4" y="124">VCC</text>
<text x="127.1" y="129.1">VCC</text>
<text x="66.1" y="134.2">VCC</text>
<text x="147.4" y="136.7">VCC</text>
<text x="68.6" y="148.1" transform="rotate(-90 68.6 148.1)">8</text>
<text x="141.8" y="149.9">5</text>
<text x="149.9" y="145.6" transform="rotate(-90 149.9 145.6)">8</text>
<text x="185" y="144.8">1</text>
<text x="205.1" y="144.8">6</text>
<text x="205.1" y="147.3">5</text>
<text x="60.5" y="152.4">3</text>
<text x="75.5" y="154.9">1</text>
<text x="141.8" y="154.9">6</text>
<text x="156.8" y="152.4">7</text>
<text x="185" y="152.4">2</text>
<text x="205.1" y="152.4">4</text>
<text x="60.5" y="157.5">2</text>
<text x="149.9" y="160.6" transform="rotate(-90 149.9 160.6)">4</text>
<text x="68.6" y="163.1" transform="rotate(-90 68.6 163.1)">4</text>
<text x="205.6" y="194.1">Title</text>
<text x="215.7" y="196.7">USB Audio/Radio interface - Francesco Sacchi &lt;batt@develer.com&gt;</text>
<text x="205.6" y="201.8">Size</text>
<text x="215.7" y="201.8">Document Number</text>
<text x="289.4" y="201.8">Rev</text>
<text x="205.6" y="209.4">Date:</text>
<text x="208.1" y="204.3">A4</text>
<text x="215.7" y="204.3">1</text>
<text x="218.8" y="209.4">Wednesday, April 18, 2012</text>
<text x="256.4" y="209.4">Sheet</text>
<text x="269.1" y="209.4">1</text>
<text x="276.7" y="209.4">of</text>
<text x="284.3" y="209.4">1</text>
<text x="291.9" y="204.3">1.0</text>
</g>
<g font-size="2.3" fill="#f00">
<text x="262.2" y="83.4">SPK GND</text>
<text x="262.2" y="80.8">RADIO SPK</text>
<text x="262.2" y="88.4">MIC GND</text>
<text x="262.2" y="85.9">RADIO PTT</text>
<text x="262.2" y="91">RADIO MIC</text>
</g>
<g font-size="2.3" fill="#00f">
<text x="229" y="88.9" transform="rotate(90 229 88.9)">+</text>
<text x="64.1" y="153">+</text>
<text x="145.4" y="155.6">-</text>
<text x="145.4" y="150.5">+</text>
<text x="64.1" y="158.1">-</text>
</g>
</svg>
